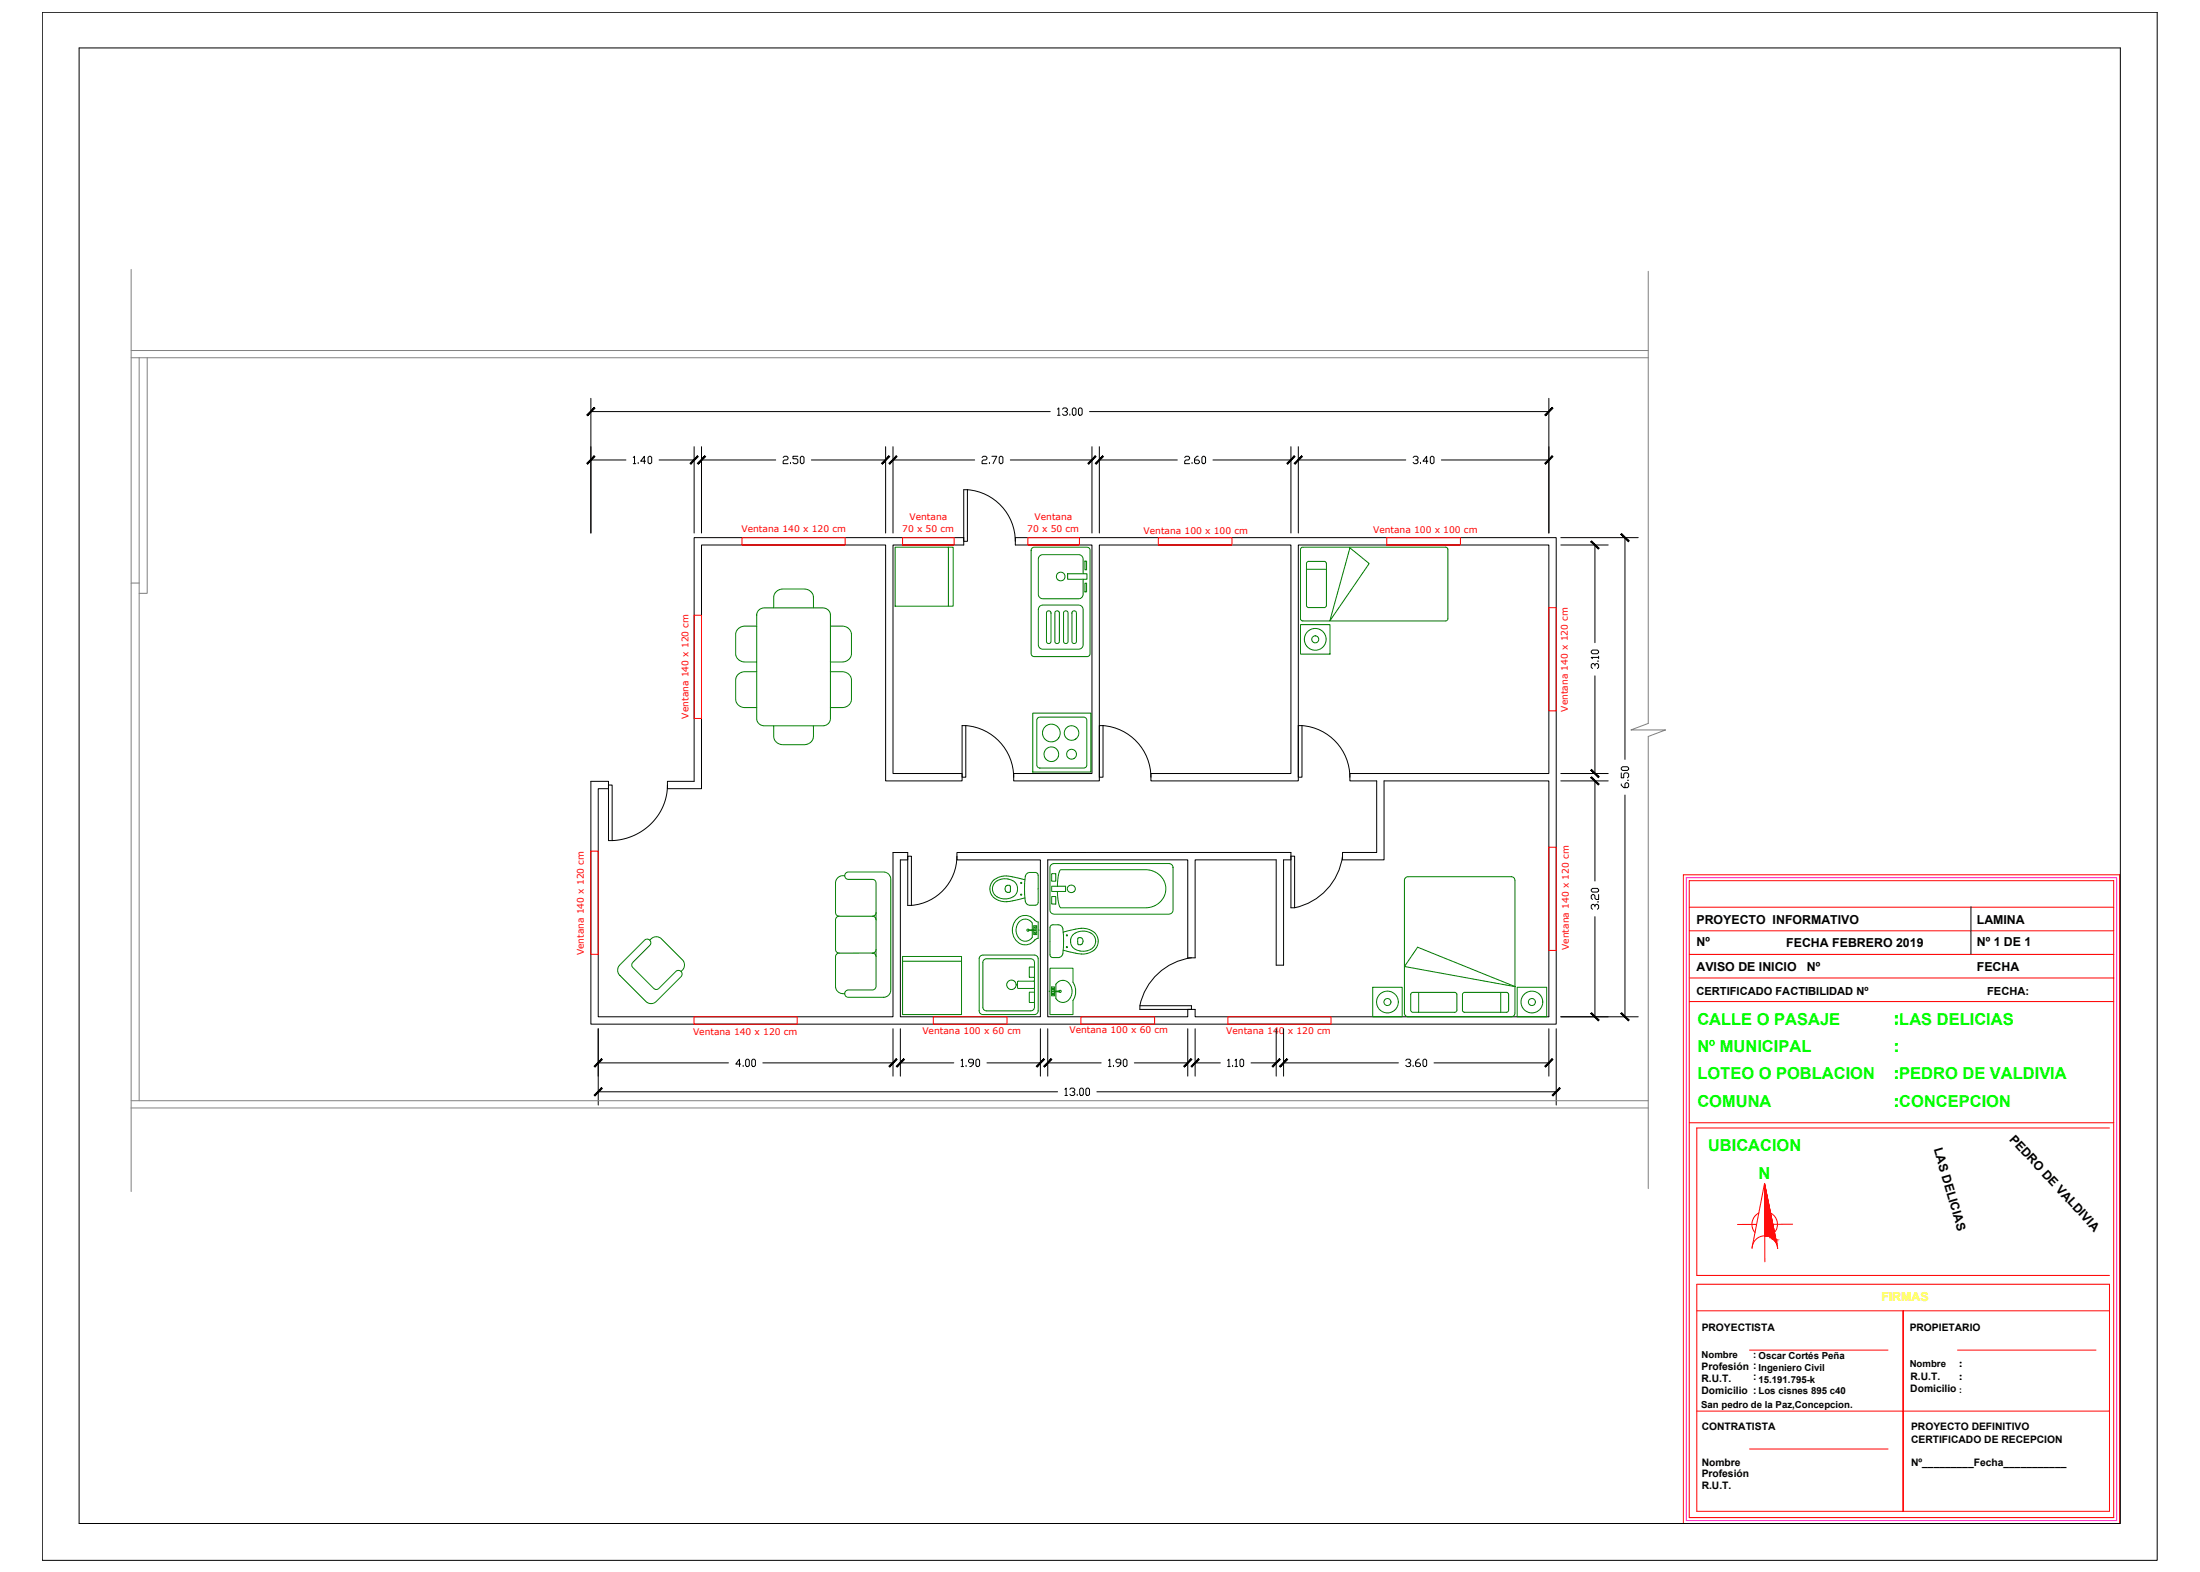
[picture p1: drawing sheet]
<svg xmlns="http://www.w3.org/2000/svg" width="1067mm" height="762mm" viewBox="0 0 1067 762" stroke-linecap="round" stroke-linejoin="round" font-family="sans-serif">
<g fill="none" stroke="#f00" stroke-width=".48">
<path d="M816 424h212v314h-212zM819 427h206v309h-206zM819 440h206M819 451h206M819 474h206M819 463h206M819 485h206M819 544h206M1023 547h-200v71h200M856 574l6 31a6 6 0 0 0-6-6 6 6 0 0 0-6 6M852 593l-9 1M853 588a6 6 0 0 0-2 9"/>
<path d="M859 588a6 6 0 0 1 1 9M869 593h-9M850 605l6-31v38M823 635h200M823 623h200v110h-200zM848 654h68M949 654h67M823 684h200M848 702h68M923 733v-98v98"/>
</g>
<path d="M818 425h208v312h-208z" fill="none" stroke="#f0f" stroke-width=".48"/>
<path d="M956 440v22" fill="none" stroke="#000" stroke-width=".48"/>
<g fill="#f00" stroke="#f00" stroke-width=".48">
<path d="M861 602l1 1z"/>
<path d="M856 574l5 25zM856 574l5 25h-5z"/>
<path d="M856 599h5zM856 599h5z"/>
<path d="M856 599h5zM856 599h5z"/>
<path d="M857 599h4zM857 599h4z"/>
<path d="M857 599h4zM857 599h4z"/>
<path d="M858 599l3 1zM858 599l3 1z"/>
<path d="M858 600h3zM858 600h3z"/>
<path d="M859 600h2zM859 600h2z"/>
<path d="M859 600h2zM859 600h2z"/>
<path d="M859 600h2zM859 600h2z"/>
<path d="M860 600l1 1zM860 600l1 1z"/>
<path d="M860 601h1zM860 601h1z"/>
<path d="M860 601l1 1zM860 601l1 1z"/>
<path d="M861 602l1 1zM861 603h1z"/>
</g>
<!-- layer: Default -->
<g fill="none" stroke="#000" stroke-width=".48">
<path d="M467 237h2v25h-2zM469 237a25 25 0 0 1 23 25M337 261h130v3h-34v111h34v4h-38v-115h-89v118h-16v-3h13zM467 352h1v25h-1zM468 352a25 25 0 0 1 24 25M533 352h2v25h-2zM535 352a25 25 0 0 1 23 25M630 352h1v25h-1zM631 352a25 25 0 0 1 24 25M324 381l-1 5-1 5-3 4-3 4-4 3-5 3-5 2h-5v-26h-2v26h2M440 415h2v24h-2zM464 415a24 24 0 0 1-22 24"/>
<path d="M626 415h2v25h-2v-27h-162v4h40v76h-67v-76h3v-4h-7v80h-143v-111h5v-3h-8v117h468v-235h-263v3h38v111h-38v4h41v-115h93v111h-68v4h72v-115h121v111h-96v4h13v34h-17v4h20v-38h80v114h-171v-4h-27v-1h25v1M626 417h-4v51h-3v-51h-39v47h-4v-47h-68v76h68v-4M651 415a30 30 0 0 1-23 25M578 464a30 30 0 0 0-25 24"/>
</g>
<!-- layer: Layer 03 -->
<g fill="none" stroke="#007f00" stroke-width=".48">
<path d="M434 265h28v29h-28zM460 265v29M500 266l1-1h26l1 1 1 51-1 1h-27l-1-1v-50zM518 278h9v3h-9zM525 278v-7a2.2 2.2 0 0 0-2-2h-17a2.2 2.2 0 0 0-3 2v17a2.2 2.2 0 0 0 3 2h17a2.2 2.2 0 0 0 2-2v-7M526 272h1v4h-1zM632 265l-1 1v34l1 1M632 265h69l1 1v34l-1 1h-69M634 276h9M634 273l8-1 1 1v20l-1 1-7 1-1-1zM655 266l9 7-19 28zM368 296l3-1h28a4 4 0 0 1 4 3v50a4 4 0 0 1-4 4h-28a4 4 0 0 1-4-4v-50z"/>
<path d="M375 295l1-7 1-2h3h10h2l2 3v6M504 294l2-1h17a2.2 2.2 0 0 1 2 2v18a2.2 2.2 0 0 1-2 2h-17a2.2 2.2 0 0 1-3-2v-18zM508 296h1l1 1v14l-1 1-2-1zM512 296h1l1 1v14l-1 1-1-1zM516 296h1l1 1v14l-1 1-1-1zM520 296h1l1 1v14l-1 1-1-1zM526 283h1v4h-1zM367 304h-7l-2 1-1 3v9l1 2 2 2h7M403 304h7l2 1 1 3v9l-1 2-3 2h-6M631 303h14v14h-14zM367 326h-7l-2 1-1 3v9l1 2 2 2h7M403 326h7l2 1 1 3v9l-1 2-3 2h-6"/>
<path d="M375 352l1 7 1 1 3 1h10l3-1 1-2v-6M501 346h28v28h-28zM503 348h1h22h1v1v22v1h-1h-22h-1v-1v-22zM510 419h1h56l2 2v21l-2 1h-57l-1-2v-21zM410 424a4 4 0 0 0-5 4v14M410 423h1h18l2 1 1 2v55l-1 2h-2h-18a1.8 1.8 0 0 1-1-1 1.8 1.8 0 0 1 1-2h12l2-1v-51l-1-1-1-1h-12l-1-1zM482 428a6 6 0 0 1 7-2 6 6 0 0 1 4 6 6 6 0 0 1-6 4 6 6 0 0 1-6-5zM488 429a1.8 1.8 0 0 1 2 1 1.8 1.8 0 0 1 0 2l-1 1a1.8 1.8 0 0 1-2-1 1.8 1.8 0 0 1 1-3zM497 426h-1a13 13 0 0 0-15 2 6 6 0 0 0 0 7 6 6 0 0 0 7 2M497 435l-9 2M499 423a4 4 0 0 0-2 5v6a4 4 0 0 0 2 5h3l1-2v-13v-1h-1M499 423h3"/>
<path d="M510 430h7v2h-7zM510 435h2v3h-2zM510 423h2v4h-2zM513 430v-6l1-2h41a9 9 0 0 1 10 9 9 9 0 0 1-10 9h-41l-1-2v-6M682 425h1h50h1l1 2v64l-1 1-1 1h-50l-1-1-1-1v-64zM315 456a4 4 0 0 1 6-1l10 10a4 4 0 0 1-1 6M405 442l1 2h1l-1 1-1 1v14l1 1 1 1M405 442h.1M407 444h16M425 442l-1 2h-1l1 1 1 1M499 451l-1-1v1h1M499 451h.1"/>
<path d="M499 451h3h-3M501 451v-4a5 5 0 0 0-6-1 5 5 0 0 0-2 6 4 4 0 0 0 3 4 4 4 0 0 0 5-2v-3M501 451v-2h2v4h-2v-2M501 446l2 1v8l-2 1M502 446a6 6 0 0 0-8-1 6 6 0 0 0-3 8 6 6 0 0 0 5 5 6 6 0 0 0 6-2M504 451h.1M509 450l1-2h3a4 4 0 0 1 3 5v6a4 4 0 0 1-3 5h-3l-1-1v-13M516 452l1-1a13 13 0 0 1 15 2 6 6 0 0 1-1 7 6 6 0 0 1-7 2l-8-1M521 452l4-1 4 1M524 454a1.6 1.6 0 0 1 1 3 1.6 1.6 0 0 1-2 0v-2h1M529 452a5 5 0 0 1 2 6 5 5 0 0 1-6 3 5 5 0 0 1-5-3 5 5 0 0 1 1-6M687 459l48 19-54-10z"/>
<path d="M301 468l12-12a1.8 1.8 0 0 1 2 0 1.8 1.8 0 0 1 0 2l-8 9-1 1 1 1 11 11 1-1 9-8a1.8 1.8 0 0 1 2 0 1.8 1.8 0 0 1 0 2l-12 13h-3l-2-1-13-12v-3zM423 462h-16l-1 1-1 1v14a4 4 0 0 0 5 4M423 462l1 1 1 1M425 460l-1 1-1 1M438 464h28v28h-28zM438 466h28M475 463h2h25h1v2v25v1l-1 1h-25l-2-1v-1v-25zM477 465h1h22h1l1 2v21l-1 1-1 1h-22l-1-1v-1v-21zM499 469h3v5h-3zM502 476h-1h-8l1 3h7h1M520 476a8 8 0 0 1 0 9M520 476v-7h-11v23h11v-7"/>
<path d="M666 479h14v14h-14zM736 479h14v14h-14zM499 481h3v5h-3zM509 480v1M511 480v-2h-1v5h1v-2M512 480v-3a5 5 0 0 1 6-1 5 5 0 0 1 2 6 4 4 0 0 1-3 4 4 4 0 0 1-5-2v-3M514 480v1M514 480l1 1h-1M514 480l-4 1h4M685 481h21v1v8l-1 1h-20l-1-1zM688 481v10M710 481h21l1 1-1 8-1 1h-20l-1-1z"/>
<path d="M728 481v10"/>
<circle cx="514" cy="279" r="2.1"/>
<circle cx="638" cy="310" r="5"/>
<circle cx="638" cy="310" r="1.7"/>
<circle cx="510" cy="355" r="4"/>
<circle cx="520" cy="355" r="4"/>
<circle cx="510" cy="366" r="4"/>
<circle cx="520" cy="366" r="2.4"/>
<circle cx="495" cy="428" r=".3"/>
<circle cx="495" cy="434" r=".3"/>
<circle cx="519" cy="431" r="1.9"/>
<circle cx="502" cy="452" r=".4"/>
<circle cx="502" cy="450" r=".4"/>
<circle cx="517" cy="453" r=".3"/>
<circle cx="517" cy="459" r=".3"/>
<circle cx="490" cy="477" r="2.3"/>
<circle cx="511" cy="479" r=".4"/>
<circle cx="511" cy="482" r=".4"/>
<circle cx="673" cy="486" r="5"/>
<circle cx="673" cy="486" r="1.7"/>
<circle cx="743" cy="486" r="5"/>
<circle cx="743" cy="486" r="1.7"/>
</g>
<!-- layer: 05 -->
<path d="M38 23v715h990v-715" fill="none" stroke="#000" stroke-width=".48"/>
<!-- layer: 01 -->
<path d="M20 6v750h1026v-750" fill="none" stroke="#000" stroke-width=".48"/>
<!-- layer: 0 -->
<g fill="none" stroke="#000" stroke-width=".48">
<path d="M20 6h1026M38 23h990M287 193v65M287 200h222M513 198v3M515 198h1h2v1l-2 1M517 200h1l-1 1h-2M521 198h1v3h-1h-1v-3zM523 198h1h1v3h-1h-1zM528 200h223M751 193v65M337 217v41"/>
<path d="M340 217v41M429 217v41M433 217v41M513 201h1M519 201h.1M530 217v41M533 217v41M626 217v41M630 217v41M287 223h17M307 222l1-1v4M307 225h1"/>
<path d="M309 224v1M313 224h-2l1-3v4M314 222l1-1 1 1v2l-1 1-1-1zM320 223h17M340 223h36M380 222v-1l2 1v1l-2 1v1h2M383 224v1M387 221h-2v1h1l1 1-1 2-1-1M388 222l1-1 1 1v2l-1 1-1-1zM393 223h36M433 223h40M476 222l1-1 2 1-1 1-2 1v1h3"/>
<path d="M480 224v1M481 221h2l-1 4M485 222v-1l1 1v2v1l-1-1zM490 223h40M533 223h38M574 222l1-1 2 1-1 1-2 1v1h3M578 224v1M581 221l-2 1v2l2 1 1-1-1-1h-2M583 222v-1l2 1v2l-1 1-1-1zM588 223h38M630 223h52M685 222l1-1 2 1-2 1"/>
<path d="M687 223l1 1-1 1-2-1M689 224v1M692 224h-2l2-3v4M694 222v-1l1 1v2v1l-1-1zM699 223h52M757 261h37M757 264h23M773 264v48M788 261v107M772 315h3v1v1h-3v-1zM775 319h-3M775 318v1"/>
<path d="M773 323v-1h-1v2M773 322h1h1v2M773 328v47M775 320h.1M757 379h23M757 375h23M773 379v48M786 375v2h1v-2h1h2l-1 2M787 372h2l1 1h-1h-2h-1zM789 378h1M786 380l1 2h2l1-2-1-1-1 1v2M788 385v108"/>
<path d="M772 431h3v1h-3zM773 440v-2h-1v1v2M773 439l1-1 1 1v2M775 437h.1M775 434v2h-1l-1-2h-1v2M773 444v49M290 499v37M433 499v23M437 499v23M504 499v23M508 499v23M576 499v23"/>
<path d="M580 499v23M619 499v23M622 499v23M751 499v23M755 499v37M757 493h37M290 515h63M359 516h-2l2-3v4M360 516v1M362 514v-1l1 1v2v1l-1-1zM365 514v-1l1 1v2v1l-1-1zM370 515h63"/>
<path d="M437 515h25M466 514l1-1v4M466 517h1M468 516v1M472 515h-2v-2l2 1v2l-2 1M473 514l1-1 1 1v2l-1 1-1-1zM479 515h25M508 515h26M538 514v-1v4M538 517h1M540 516v1M544 515h-2l-1-1 1-1 2 1v2l-2 1"/>
<path d="M545 514v-1l1 1v2v1l-1-1zM550 515h26M580 515h12M595 514l1-1v4M595 517h2M598 516v1M599 514v-1v4M599 517h1M602 513l1 1v2l-1 1-1-1v-2zM607 515h12M622 515h56M682 514v-1l2 1v1h-1"/>
<path d="M683 515l1 1-1 1-1-1M685 516v1M688 513l-2 2v1l2 1 1-1-1-1h-2M691 513l1 1v2l-1 1-1-1v-2zM695 515h56M290 529h223M516 528l1-1v4M516 531h2M519 528l2-1v2h-1M521 529v1v1l-2-1M522 530v1M524 528v-1l1 1v2v1l-1-1z"/>
<path d="M527 527l1 1v2v1l-1-1v-2zM532 529h223"/>
</g>
<!-- layer: 01 -->
<g fill="none" stroke="#f00" stroke-width=".48">
<path d="M360 261h50v3h-50zM438 261h25v3h-25zM498 261h25v3h-25zM562 261h35v3h-35zM672 261h36v3h-36zM337 298h3v50h-3zM751 295h4v50h-4zM287 413h3v50h-3zM751 411h4v50h-4zM337 493h50v3h-50zM453 493h35v3h-35zM524 493h36v3h-36z"/>
<path d="M595 493h50v3h-50z"/>
</g>
<!-- layer: 0 -->
<g fill="#000" stroke="#000" stroke-width=".48">
<path d="M288 198l-3 3 3-3zM288 198l-3 3z"/>
<path d="M749 201l4-3zM753 198l-4 3z"/>
<path d="M288 221l-3 4 3-4zM288 221l-3 4z"/>
<path d="M338 221l-3 4zM338 221h1l-4 4z"/>
<path d="M342 221l-3 4 3-4zM342 221l-3 4h-1z"/>
<path d="M427 225h1l3-4zM431 221l-3 4z"/>
<path d="M435 221l-4 4 4-4zM435 221l-4 4z"/>
<path d="M528 225l3-4zM531 221l-3 4z"/>
<path d="M535 221l-4 4 4-4zM535 221l-4 4z"/>
<path d="M628 221l-4 4zM628 221l-4 4z"/>
<path d="M631 221l-3 4 4-4zM628 225l3-4-3 4z"/>
<path d="M749 225l4-4zM753 221l-4 4z"/>
<path d="M771 263l4 3zM772 262l3 4-4-3z"/>
<path d="M786 259l4 4v-1zM786 259l4 3z"/>
<path d="M772 373h-1l4 4zM771 373l4 4z"/>
<path d="M771 377l4 3zM771 377h1l3 3z"/>
<path d="M772 491h-1l4 3zM771 491l4 3v1z"/>
<path d="M786 491l4 3zM786 491l4 3v1z"/>
<path d="M292 513l-4 4 4-3zM292 513l-4 4z"/>
<path d="M431 517l4-4zM435 513v1l-4 3z"/>
<path d="M438 513l-3 4 4-3zM438 513l-3 4z"/>
<path d="M503 517l3-4zM506 513v1l-3 3z"/>
<path d="M510 513l-4 4 4-3zM510 513l-4 4z"/>
<path d="M578 513l-4 4zM578 513v1l-4 3z"/>
<path d="M581 513l-3 4 4-3zM581 513l-3 4z"/>
<path d="M617 517l3-4zM620 513l1 1-4 3z"/>
<path d="M624 513l-3 4 3-3zM624 513l-3 4h-1z"/>
<path d="M749 517l4-4zM753 513v1l-4 3z"/>
<path d="M292 527l-4 4 4-3zM288 531l4-4-4 4z"/>
<path d="M753 531l3-4zM756 527l1 1-4 3z"/>
</g>
<!-- layer: otros -->
<path d="M64 131v447M799 132v219l-8 3h17l-9 3v219M64 170h735M64 173h735M67 173v361M71 173v115h-4M64 283h3M64 534h735M64 537h735" fill="none" stroke="#808080" stroke-width=".48"/>
<g font-size="8" fill="#0f0">
<text x="823" y="497">CALLE O PASAJE</text>
<text x="918" y="497">:</text>
<text x="918" y="497">:LAS DELICIAS</text>
<text x="918" y="510">:</text>
<text x="823" y="510">Nº MUNICIPAL</text>
<text x="823" y="523">LOTEO O POBLACION</text>
<text x="918" y="523">:PEDRO DE VALDIVIA</text>
<text x="918" y="523">:</text>
<text x="823" y="537">COMUNA</text>
<text x="918" y="536">:</text>
<text x="918" y="537">:CONCEPCION</text>
<text x="828" y="558">UBICACION</text>
<text x="853" y="572">N</text>
</g>
<g font-size="6">
<text x="823" y="448">PROYECTO INFORMATIVO</text>
<text x="959" y="448">LAMINA</text>
<text x="823" y="459">Nº</text>
<text x="866" y="459">FECHA FEBRERO 2019</text>
<text x="959" y="459">Nº 1 DE 1</text>
<text x="823" y="471">AVISO DE INICIO</text>
<text x="876" y="471">Nº</text>
<text x="959" y="471">FECHA</text>
<text x="938" y="557" transform="rotate(74 938 557)">LAS DELICIAS</text>
<text x="974" y="552" transform="rotate(47 974 552)">PEDRO DE VALDIVIA</text>
</g>
<text font-size="6" fill="#ff0" x="912" y="631">FIRMAS</text>
<g font-size="5.4">
<text x="823" y="482">CERTIFICADO FACTIBILIDAD Nº</text>
<text x="964" y="482">FECHA:</text>
</g>
<g font-size="5">
<text x="825" y="645">PROYECTISTA</text>
<text x="926" y="645">PROPIETARIO</text>
<text x="825" y="664">Profesión : Ingeniero Civil</text>
<text x="825" y="670">R.U.T.</text>
<text x="850" y="669">:</text>
<text x="926" y="669">R.U.T.</text>
<text x="825" y="676">Domicilio : Los cisnes 895 c40</text>
<text x="926" y="675">Domicilio</text>
<text x="825" y="693">CONTRATISTA</text>
<text x="927" y="693">PROYECTO DEFINITIVO</text>
<text x="927" y="700">CERTIFICADO DE RECEPCION</text>
<text x="825" y="710">Nombre</text>
<text x="927" y="710">Nº_________Fecha___________</text>
<text x="825" y="716">Profesión</text>
<text x="825" y="722">R.U.T.</text>
</g>
<g font-size="4.7">
<text x="825" y="659">Nombre</text>
<text x="850" y="659">: Oscar Cortés Peña</text>
<text x="926" y="662">Nombre</text>
<text x="950" y="662">:</text>
<text x="853" y="670">15.191.795-k</text>
<text x="950" y="669">:</text>
<text x="825" y="682">San pedro de la Paz,Concepcion.</text>
</g>
<g font-size="4.4" fill="#f00">
<text x="360" y="258">Ventana 140 x 120 cm</text>
<text x="438" y="258">70 x 50 cm</text>
<text x="441" y="252">Ventana</text>
<text x="498" y="258">70 x 50 cm</text>
<text x="502" y="252">Ventana</text>
<text x="555" y="259">Ventana 100 x 100 cm</text>
<text x="666" y="259">Ventana 100 x 100 cm</text>
<text x="760" y="345" transform="rotate(-90 760 345)">Ventana 140 x 120 cm</text>
<text x="334" y="348" transform="rotate(-90 334 348)">Ventana 140 x 120 cm</text>
<text x="761" y="460" transform="rotate(-90 761 460)">Ventana 140 x 120 cm</text>
<text x="283" y="463" transform="rotate(-90 283 463)">Ventana 140 x 120 cm</text>
<text x="336" y="502">Ventana 140 x 120 cm</text>
<text x="447" y="501">Ventana 100 x 60 cm</text>
<text x="519" y="501">Ventana 100 x 60 cm</text>
<text x="595" y="501">Ventana 140 x 120 cm</text>
</g>
<text font-size="4.2" x="950" y="675">:</text>
</svg>
